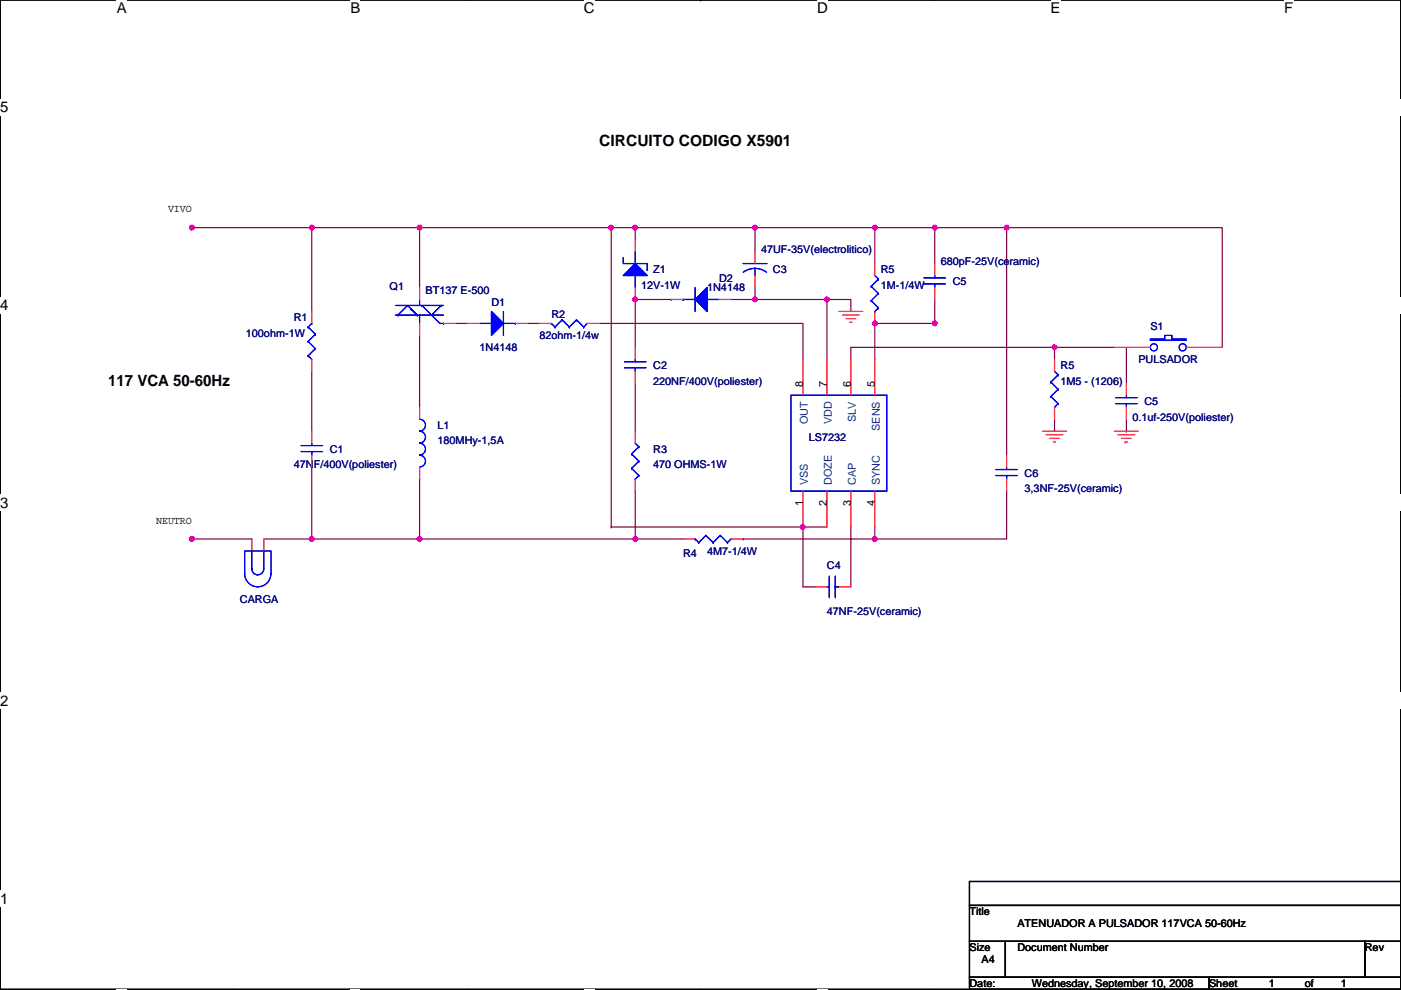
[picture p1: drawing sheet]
<svg xmlns="http://www.w3.org/2000/svg" width="297mm" height="210mm" viewBox="0 0 297 210" stroke-linecap="round" stroke-linejoin="round" font-family="sans-serif">
<path d="M.1 0h296.9v209.8h-296.9z" fill="none" stroke="#000" stroke-width=".25"/>
<g fill="#fff">
<path d="M24.8 0h2.1v3.5h-2.1z"/>
<path d="M24.8 209.8l2.1 .1z"/>
</g>
<path d="M49.5 0h.1M49.5 209.8h.1" fill="none" stroke="#000" stroke-width=".25"/>
<g fill="#fff">
<path d="M74.3 0h2.1v3.5h-2.1z"/>
<path d="M74.3 209.8l2.1 .1z"/>
</g>
<path d="M99 0h.1M99 209.8h.1" fill="none" stroke="#000" stroke-width=".25"/>
<g fill="#fff">
<path d="M123.8 0h2.3v3.5h-2.3z"/>
<path d="M123.8 209.8l2.3 .1z"/>
</g>
<path d="M148.5 0h.1M148.5 209.8h.1" fill="none" stroke="#000" stroke-width=".25"/>
<path d="M148.5 0h.1" fill="none" stroke="#000" stroke-width=".21"/>
<g fill="#fff">
<path d="M173.3 0h2.3v3.5h-2.3z"/>
<path d="M173.3 209.8l2.3 .1z"/>
</g>
<path d="M198 0h.1M198 209.8h.1" fill="none" stroke="#000" stroke-width=".25"/>
<g fill="#fff">
<path d="M222.8 0h2.1v3.5h-2.1z"/>
<path d="M222.8 209.8l2.1 .1z"/>
</g>
<path d="M247.5 0h.1M247.5 209.8h.1" fill="none" stroke="#000" stroke-width=".25"/>
<g fill="#fff">
<path d="M272.2 0h2v3.5h-2z"/>
<path d="M272.2 209.8l2 .1z"/>
<path d="M.1 21h1.7v3.5h-1.7z"/>
<path d="M297 21v3.5z"/>
<path d="M.1 62.9h1.7v3.6h-1.7z"/>
<path d="M297 62.9v3.6z"/>
</g>
<path d="M.1 42h.1M297 42h.1" fill="none" stroke="#000" stroke-width=".25"/>
<g fill="#fff">
<path d="M.1 104.9h1.7v3.5h-1.7z"/>
<path d="M297 104.9v3.5z"/>
</g>
<path d="M.1 83.9h.1M297 83.9h.1" fill="none" stroke="#000" stroke-width=".25"/>
<g fill="#fff">
<path d="M.1 146.9h1.7v3.5h-1.7z"/>
<path d="M297 146.9v3.5z"/>
</g>
<path d="M.1 125.9h.1M297 125.9h.1" fill="none" stroke="#000" stroke-width=".25"/>
<g fill="#fff">
<path d="M.1 188.8h1.7v3.5h-1.7z"/>
<path d="M297 188.8v3.5z"/>
</g>
<path d="M.1 167.9h.1M297 167.9h.1M205.5 199.7h7.7v7.6h-7.7zM205.5 187h91.5v5h-91.5zM205.5 192h91.5v7.7h-91.5zM213.2 199.7h76.2v7.6h-76.2zM289.4 199.7h7.6v7.6h-7.6zM205.5 207.3h50.8v2.5h-50.8zM256.3 207.3h40.7v2.5h-40.7z" fill="none" stroke="#000" stroke-width=".25"/>
<g fill="none" stroke="#800040" stroke-width=".25">
<path d="M40.7 48.3h25.4M66.1 48.3v17.8M66.1 48.3h.1M66.1 48.3h22.9M89 48.3v12.7M89 48.3h71.1M129.6 48.3h.1M129.6 48.3v63.5M134.7 48.3h.1M134.7 48.3v2.5M160.1 48.3h25.4M160.1 48.3h.1"/>
<path d="M160.1 48.3v5.1M185.5 48.3h.1M185.5 48.3h12.7M185.5 48.3v7.6M198.2 48.3h.1M198.2 48.3h15.2M198.2 48.3v7.6M213.4 48.3h.1M213.4 48.3h45.7v25.4M213.4 48.3v48.2M66.1 78.8v12.7M89 71.1v15.3"/>
<path d="M96.6 68.6h2.5M111.8 68.6h2.6M127.1 68.6h43.1v7.6M142.3 63.5h-7.6v10.2M142.3 63.5h.1M155 63.5h5.1M160.1 63.5h.1M160.1 61v2.5M160.1 63.5h15.2M175.3 63.5h.1M175.3 63.5h5.1v2.6M175.3 63.5v12.7"/>
<path d="M185.5 68.6v7.6M185.5 68.6h.1M185.5 68.6h12.7M198.2 68.6h.1M198.2 63.5v5.1M223.6 73.7h-43.2v2.5M223.6 73.7h.1M236.3 73.7h-12.7v2.5M238.8 73.7v7.6M66.1 99.1v15.2M134.7 81.3v10.2M223.6 88.9v2.6"/>
<path d="M238.8 91.5h.1M238.8 88.9v2.6M40.7 114.3h.1M40.7 114.3h12.7M55.9 114.3h10.2M66.1 114.3h.1M66.1 114.3h68.6M89 101.6v12.7M129.6 111.8h.1M129.6 111.8h40.6M134.7 114.3h.1M134.7 104.2v10.1"/>
<path d="M134.7 114.3h10.1M157.5 114.3h.1M170.2 111.8h5.1M170.2 111.8v12.7h2.6M170.2 111.8h.1M180.4 111.8v12.7M185.5 111.8v2.5h-28M213.4 104.2v10.1h-27.9"/>
</g>
<g fill="#f0f" stroke="#f0f" stroke-width=".25">
<circle cx="88.9" cy="114.3" r=".5"/>
<circle cx="66.1" cy="114.3" r=".5"/>
<circle cx="134.7" cy="114.3" r=".5"/>
<circle cx="134.7" cy="63.5" r=".5"/>
<circle cx="160.1" cy="63.5" r=".5"/>
<circle cx="185.5" cy="114.3" r=".5"/>
<circle cx="198.2" cy="48.3" r=".5"/>
<circle cx="134.7" cy="48.3" r=".5"/>
<circle cx="160.1" cy="48.3" r=".5"/>
<circle cx="185.5" cy="48.3" r=".5"/>
<circle cx="129.6" cy="48.3" r=".5"/>
<circle cx="40.7" cy="48.3" r=".5"/>
<circle cx="66.1" cy="48.3" r=".5"/>
<circle cx="88.9" cy="48.3" r=".5"/>
<circle cx="170.2" cy="111.8" r=".5"/>
<circle cx="213.4" cy="48.3" r=".5"/>
<circle cx="198.2" cy="68.6" r=".5"/>
<circle cx="185.5" cy="68.6" r=".5"/>
<circle cx="40.7" cy="114.3" r=".5"/>
<circle cx="223.6" cy="73.7" r=".5"/>
<circle cx="175.3" cy="63.5" r=".5"/>
</g>
<g fill="none" stroke="#f00" stroke-width=".25">
<path d="M134.7 50.8v2.6M160.1 53.4v2.5M160.1 58.4v2.6M185.5 55.9v2.5M198.2 55.9v2.5M66.1 66.1v2.5M66.1 76.2v2.6M89 61v2.5M89 68.6v2.5M94 68.6h2.6M99.1 68.6h2.6M109.3 68.6h2.5"/>
<path d="M114.4 68.6h2.5M124.5 68.6h2.6M134.7 61v2.5M134.7 73.7v2.5M134.7 78.8v2.5M142.3 63.5h2.5M152.5 63.5h2.5M170.2 76.2v7.6M175.3 76.2v7.6M177.9 66.1h5M178.6 66.8h3.6M179.4 67.6h2"/>
<path d="M180.1 68.3h.6M180.4 76.2v7.6M185.5 66.1v2.5M185.5 76.2v7.6M198.2 61v2.5M223.6 76.2v2.6M236.3 73.7h7.6M251.5 73.7h7.6M66.1 91.5v2.5M66.1 96.5v2.6M89 86.4v2.5M89 99.1v2.5"/>
<path d="M134.7 91.5v2.5M213.4 96.5v2.6M221 91.5h5.1M221.8 92.2h3.6M222.6 93h2M223.3 93.7h.5M223.6 86.4v2.5M236.3 91.5h5.1M237 92.2h3.6M237.8 93h2M238.6 93.7h.1M238.6 93.7h.5"/>
<path d="M238.8 81.3v2.5M238.8 86.4v2.5M53.4 114.3v2.6M55.9 114.3v2.6M134.7 101.6v2.6M144.8 114.3h2.6M155 114.3h2.5M170.2 104.2v7.6M175.3 104.2v7.6M180.4 104.2v7.6M185.5 104.2v7.6M213.4 101.6v2.6"/>
<path d="M172.8 124.5h2.5M177.9 124.5h2.5"/>
</g>
<g fill="none" stroke="#00f" stroke-width=".25">
<path d="M132.1 54.6v1.3h5.1v1.3M134.7 58.4v2.6M134.7 53.4v2.5M137.2 57.2h.1M157.5 55.9h5.1M160.1 56.9l1 .2 1.4 .6M160.1 56.9l-1.1 .2-1.4 .6M160.1 56.9v1.5M185.5 58.4l.7 .8M186.2 59.2h.1M186.2 59.2l-1.5 1.5M195.9 58.9h4.6"/>
<path d="M198.2 58.4v.5M65.3 75.5h.1M65.3 72.4h.1M65.3 69.4h.1M65.3 75.5l.8 .7M65.3 72.4l1.6 1.5M65.3 69.4l1.6 1.5M66.1 68.6h.1M66.1 68.6l-.8 .8M66.9 73.9h.1M66.9 70.9h.1M66.9 73.9l-1.6 1.6"/>
<path d="M66.9 70.9l-1.6 1.5M83.9 64.8h10.1M83.9 66.8h10.1M84.4 66.8h.1M84.4 66.8l2-2 2.1 2M87.2 65.6h.1M88.5 66.8h.1M89 63.5v1.3M89 66.8v1.8M89.5 64.8h.1M89.5 64.8l3.8 3.8h.7M93.5 64.8h.1"/>
<path d="M93.5 64.8l-2 2M94 68.6h.1M101.7 68.6h2.5M106.7 66.1v5M106.7 68.6h2.6M109.3 68.6h.1M116.9 68.6h.1M116.9 68.6l.8 .8M117.7 69.4h.1M119.2 67.8h.1M119.2 67.8l1.5 1.6M119.2 67.8l-1.5 1.6"/>
<path d="M120.7 69.4h.1M122.2 67.8h.1M122.2 67.8l1.6 1.6M122.2 67.8l-1.5 1.6M123.8 69.4h.1M124.5 68.6l-.7 .8M132.4 78h4.6M132.4 76.7h4.6M134.7 76.2v.5M134.7 78h.1M134.7 78v.8M144.8 63.5h.1"/>
<path d="M144.8 63.5h2.6M147.4 61v5.1M149.9 63.5h2.6M184.7 60.7h.1M184.7 63.8h.1M184.7 60.7l1.5 1.6M184.7 63.8l1.5 1.5M185.5 66.1h.1M186.2 62.3h.1M186.2 65.3h.1M186.2 62.3l-1.5 1.5M186.2 65.3l-.7 .8"/>
<path d="M195.9 60.2h4.6M198.2 60.2h.1M198.2 60.2v.8M223.6 78.8l.7 .7M224.3 79.5h.1M224.3 79.5l-1.5 1.5M243.9 71.9h3v-.8h1.6v.8h3v.3h-7.6zM63.8 95.8h4.6M63.8 94.5h4.6M66.1 94v.5M66.1 95.8h.1M66.1 95.8v.7"/>
<path d="M88.9 88.9a1.26 1.26 0 0 1 1.3 1.3 1.26 1.26 0 0 1-1.3 1.2M88.9 91.5a1.26 1.26 0 0 1 1.3 1.2 1.26 1.26 0 0 1-1.3 1.3 1.27 1.27 0 0 1 1.3 1.3 1.27 1.27 0 0 1-1.3 1.2 1.27 1.27 0 0 1 1.3 1.3 1.27 1.27 0 0 1-1.3 1.3M133.9 96.3h.1M133.9 99.3h.1M133.9 96.3l1.5 1.5M133.9 99.3l1.5 1.6M134.7 94l.7 .8M135.4 94.8h.1M135.4 97.8h.1M135.4 94.8l-1.5 1.5M135.4 97.8l-1.5 1.5M167.7 83.8h20.3v20.4h-20.3z"/>
<path d="M211.1 99.6h4.6M213.4 99.1v.5M222.8 81h.1M222.8 84.1h.1M222.8 81l1.5 1.6M222.8 84.1l1.5 1.5M223.6 86.4h.1M224.3 82.6h.1M224.3 85.6h.1M224.3 82.6l-1.5 1.5M224.3 85.6l-.7 .8M236.5 85.6h4.6"/>
<path d="M236.5 84.3h4.6M238.8 83.8v.5M238.8 85.6h.1M238.8 85.6v.8M53.4 116.9v3.8M55.9 116.9v3.8M134.7 101.6h.1M135.4 100.9h.1M135.4 100.9l-.7 .7M147.4 114.3h.1M147.4 114.3l.7 .8M148.1 115.1h.1"/>
<path d="M149.7 113.6h.1M149.7 113.6l1.5 1.5M149.7 113.6l-1.6 1.5M151.2 115.1h.1M152.7 113.6h.1M152.7 113.6l1.5 1.5M152.7 113.6l-1.5 1.5M154.2 115.1h.1M155 114.3l-.8 .8M211.1 100.9h4.6M213.4 100.9h.1M213.4 100.9v.7"/>
<path d="M51.9 121.7v-4.8h5.6v4.8M51.9 121.7a2.78 2.78 0 0 0 2.8 2.8 2.78 2.78 0 0 0 2.7-2.8M53.4 120.6a1.26 1.26 0 0 0 1.3 1.3 1.26 1.26 0 0 0 1.2-1.3M175.3 124.5h.5M175.8 122.2v4.6M177.1 122.2v4.6M177.1 124.5h.1M177.1 124.5h.8"/>
<circle cx="244.6" cy="73.7" r=".76"/>
<circle cx="250.7" cy="73.7" r=".76"/>
</g>
<g fill="#00f" stroke="#00f" stroke-width=".25">
<path d="M134.7 55.9l2.5 2.5h-5.1z" fill-rule="evenodd"/>
<path d="M134.7 55.9l2.5 2.5h-5.1z" fill-rule="evenodd"/>
<path d="M104.2 66.1l2.5 2.5-2.5 2.5z" fill-rule="evenodd"/>
<path d="M104.2 66.1l2.5 2.5-2.5 2.5z" fill-rule="evenodd"/>
<path d="M147.4 63.5l2.5-2.5v5.1z" fill-rule="evenodd"/>
<path d="M147.4 63.5l2.5-2.5v5.1z" fill-rule="evenodd"/>
</g>
<g font-size="3.3">
<text x="127.1" y="31">CIRCUITO CODIGO X5901</text>
<text x="22.9" y="81.8">117 VCA 50-60Hz</text>
</g>
<g font-size="3.2">
<text x="24.8" y="2.8">A</text>
<text x="74.3" y="2.8">B</text>
<text x="123.8" y="2.8">C</text>
<text x="173.3" y="2.8">D</text>
<text x="222.8" y="2.8">E</text>
<text x="272.2" y="2.8">F</text>
<text x=".1" y="23.8">5</text>
<text x=".1" y="65.8">4</text>
<text x=".1" y="107.7">3</text>
<text x=".1" y="149.7">2</text>
<text x=".1" y="191.6">1</text>
</g>
<g font-size="2.3">
<text x="35.6" y="45">VIVO</text>
<text x="170.2" y="82.1" transform="rotate(-90 170.2 82.1)">8</text>
<text x="175.3" y="82.1" transform="rotate(-90 175.3 82.1)">7</text>
<text x="180.4" y="82.1" transform="rotate(-90 180.4 82.1)">6</text>
<text x="185.5" y="82.1" transform="rotate(-90 185.5 82.1)">5</text>
<text x="170.2" y="107.2" transform="rotate(-90 170.2 107.2)">1</text>
<text x="175.3" y="107.2" transform="rotate(-90 175.3 107.2)">2</text>
<text x="180.4" y="107.2" transform="rotate(-90 180.4 107.2)">3</text>
<text x="185.5" y="107.2" transform="rotate(-90 185.5 107.2)">4</text>
<text x="33.1" y="111.1">NEUTRO</text>
<text x="205.5" y="194.1">Title</text>
<text x="215.7" y="196.6">ATENUADOR A PULSADOR 117VCA 50-60Hz</text>
<text x="205.5" y="201.7">Size</text>
<text x="215.7" y="201.7">Document Number</text>
<text x="289.4" y="201.7">Rev</text>
<text x="205.5" y="209.3">Date:</text>
<text x="208.1" y="204.3">A4</text>
<text x="218.8" y="209.3">Wednesday, September 10, 2008</text>
<text x="256.3" y="209.3">Sheet</text>
<text x="269" y="209.3">1</text>
<text x="276.7" y="209.3">of</text>
<text x="284.3" y="209.3">1</text>
</g>
<g font-size="2.3" fill="#000080">
<text x="161.4" y="53.6">47UF-35V(electrolitico)</text>
<text x="138.5" y="58">Z1</text>
<text x="152.5" y="59.7">D2</text>
<text x="163.9" y="58">C3</text>
<text x="186.8" y="58">R5</text>
<text x="199.5" y="56.2">680pF-25V(ceramic)</text>
<text x="82.6" y="61.5">Q1</text>
<text x="90.2" y="62.3">BT137 E-500</text>
<text x="104.2" y="64.8">D1</text>
<text x="136" y="61.3">12V-1W</text>
<text x="149.9" y="61.8">1N4148</text>
<text x="186.8" y="61.3">1M-1/4W</text>
<text x="202" y="60.5">C5</text>
<text x="52.1" y="71.4">100ohm-1W</text>
<text x="62.3" y="68.1">R1</text>
<text x="114.4" y="71.9">82ohm-1/4w</text>
<text x="116.9" y="67.4">R2</text>
<text x="243.9" y="69.9">S1</text>
<text x="101.7" y="74.5">1N4148</text>
<text x="241.4" y="77">PULSADOR</text>
<text x="138.5" y="78.3">C2</text>
<text x="138.5" y="81.6">220NF/400V(poliester)</text>
<text x="224.9" y="78.3">R5</text>
<text x="224.9" y="81.6">1M5 - (1206)</text>
<text x="240.1" y="89.2">0.1uf-250V(poliester)</text>
<text x="242.6" y="85.9">C5</text>
<text x="92.8" y="91">L1</text>
<text x="92.8" y="94.3">180MHy-1,5A</text>
<text x="171.5" y="93.5">LS7232</text>
<text x="62.3" y="99.4">47NF/400V(poliester)</text>
<text x="69.9" y="96.1">C1</text>
<text x="138.5" y="96.1">R3</text>
<text x="138.5" y="99.4">470 OHMS-1W</text>
<text x="217.2" y="101.1">C6</text>
<text x="217.2" y="104.4">3,3NF-25V(ceramic)</text>
<text x="144.8" y="118.2">R4</text>
<text x="149.9" y="117.6">4M7-1/4W</text>
<text x="175.3" y="120.7">C4</text>
<text x="50.9" y="127.8">CARGA</text>
<text x="175.3" y="130.3">47NF-25V(ceramic)</text>
</g>
<g font-size="2.3" fill="#004080">
<text x="171.3" y="90" transform="rotate(-90 171.3 90)">OUT</text>
<text x="181.5" y="89.5" transform="rotate(-90 181.5 89.5)">SLV</text>
<text x="176.4" y="90" transform="rotate(-90 176.4 90)">VDD</text>
<text x="186.5" y="91.4" transform="rotate(-90 186.5 91.4)">SENS</text>
<text x="171.3" y="102.9" transform="rotate(-90 171.3 102.9)">VSS</text>
<text x="176.4" y="102.9" transform="rotate(-90 176.4 102.9)">DOZE</text>
<text x="181.5" y="102.9" transform="rotate(-90 181.5 102.9)">CAP</text>
<text x="186.5" y="102.9" transform="rotate(-90 186.5 102.9)">SYNC</text>
</g>
</svg>
